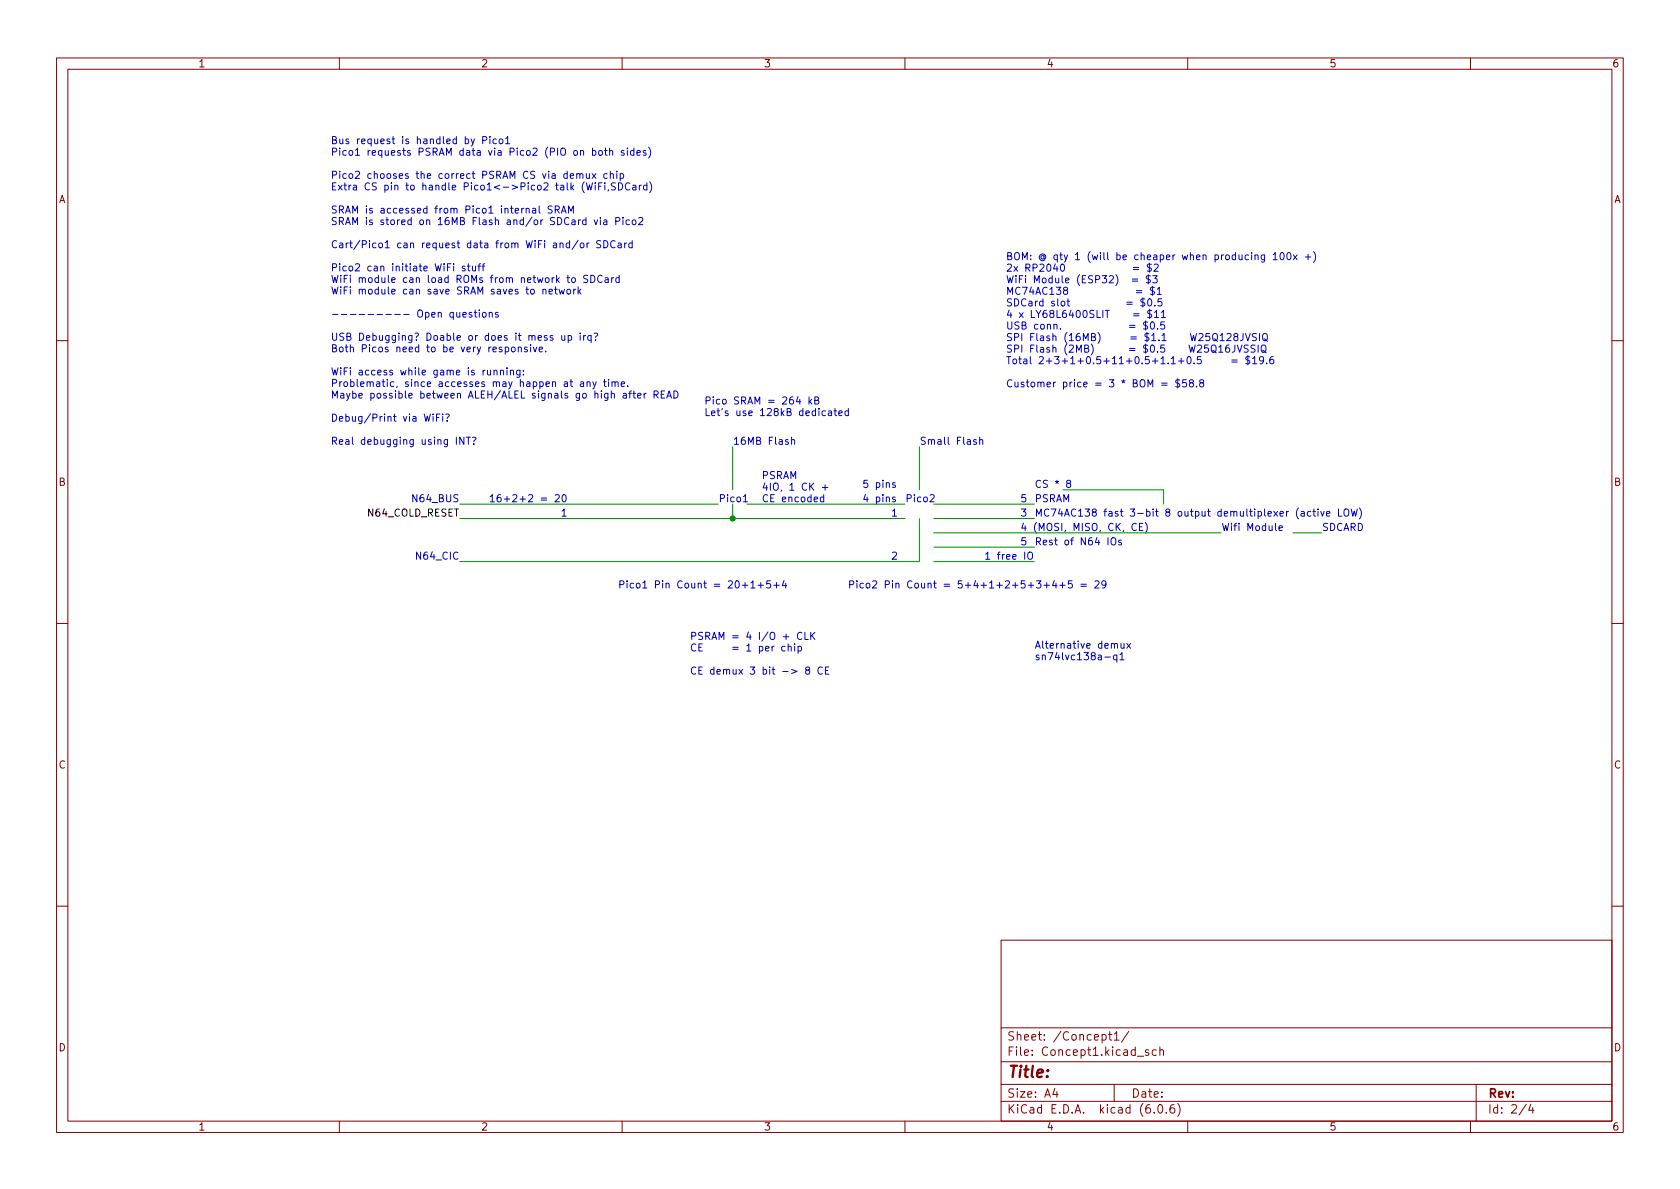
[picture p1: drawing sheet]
<svg xmlns="http://www.w3.org/2000/svg" width="297mm" height="210mm" viewBox="0 0 297 210" stroke-linecap="round" stroke-linejoin="round" font-family="sans-serif">
<g fill="none" stroke="#840000" stroke-width=".18">
<path d="M10 10.2h277v190.1h-277zM12 12.2h273v186.1h-273zM60 10.2v2M110 10.2v2M160 10.2v2M210 10.2v2M260 10.2v2M10 60.2h2M285 60.2h2M10 110.2h2M285 110.2h2M10 160.2h2"/>
<path d="M177 166.3h108v32h-108zM285 160.2h2M60 198.3v2M110 198.3v2M160 198.3v2M177 194.8h108M177 191.8h108M177 187.8h108M177 181.8h108M186.5 192.5l-.4 1h1M186.9 193v1M194.9 183l.4-.1 .3 .3v.4l-.2 .3h-.5"/>
<path d="M196 182.9h.6M196.2 182.4v1.3l.4 .2M197 191.8v3M197 182.9l.4-.5v1.5M197 183.9h.9M199.6 182.4l-1.3 1.9M201.1 186.8h1.1M203.1 185.7l-.4-.1-.2 .2 .1 .3 .5 .1v.4h-.6M204.1 196.7v.1M204.4 185.7l-.4-.1-.3 .3v.4l.2 .3h.5M204.9 195.4l.2-.1a.81 .81 0 0 1 .6 .7 .81 .81 0 0 1-.3 .8h-.2a.81 .81 0 0 1-.6-.6 .81 .81 0 0 1 .3-.8zM205.1 185.8l.2-.2 .3 .1 .1 .9"/>
<path d="M205.1 185.1v1.5M206.2 196.7v.1M207.6 195.3a.59 .59 0 0 0-.7 .7v.5l.1 .3h.4l.2-.1 .1-.5-.1-.2-.5-.1-.2 .3M208.2 195.1a1.72 1.72 0 0 1 0 2.3M210 198.3v2M260 198.3v2M261 191.8v6.5M269.9 195.3l-1.3 1.9M270.6 195.3l-.3 1h.9M271 195.8v1"/>
</g>
<g fill="none" stroke="#0000c2" stroke-width=".18">
<path d="M85.3 24.8h.7l.1-.2-.1-.3-.7-.2v1.3M86.6 24.1v.2M86.6 24.6v.8M87.8 24.6h-.4l-.2 .2 .1 .6h.5M88.4 24.6h.3l.2 .2v.4l-.2 .2h-.3l-.1-.2zM89.4 24.5l.4-.4v1.3M89.4 25.4h.7M94.2 36.9h.5v.8M94.7 37.1l-.4 .1-.2 .2 .2 .3 .4-.1M95.3 36.4v1.1l.2 .2M97.6 36.5l-.5-.1-.2 .3 .1 .3 .6 .2v.4l-.2 .1-.5-.1M98.2 37.1l.6-.1 .1-.2-.1-.3-.6-.1v1.3"/>
<path d="M98.5 37.1l.4 .6M99.3 37.7l.4-1.3 .4 1.3M99.4 37.3h.6M100.5 37.7v-1.3l.5 .9 .4-.9v1.3M100.8 31.1l.6-.1v-.2l-.4-.1-.2 .2 .1 .6h.5M102 30.8l.2-.1 .3 .1v.8M102 30.7v.9M102.5 30.9l.2-.2 .3 .1 .1 .8M103.6 38.9h-.4l-.2 .2 .1 .6h.5M103.6 38.5v1.2M103.7 30.7v.8l.3 .1 .2-.2M103.7 32.3l.3 1.3 .2-.9 .3 .9 .3-1.3"/>
<path d="M104.2 30.7v.9M104.7 30.7l.7 .9M104.8 26.7l.3-.1 .3 .3-.2 .5h-.4M104.8 26.2v1.3M105.1 38.9l.3 .8 .3-.8M105.2 32.3v.1M105.2 32.7v.9M105.4 30.7l-.7 .9M105.8 32.9h.5M106 26.7l.3-.1 .2 .3v.3l-.2 .3-.3-.1-.2-.2zM106.2 38.5v.1M106.2 38.9v.8"/>
<path d="M106.5 32.3h-.7v1.3M106.8 38.9h.4l.1 .8M106.9 26.6h.5M106.9 32.3v.1M106.9 32.7v.9M107.1 26.2v1.1l.3 .2M107.3 39.2h-.4l-.2 .2 .2 .3h.4M107.4 30.8l-.4-.1-.2 .2 .1 .6h.5M107.6 33.5l-.1 .3M107.8 26.7l.2-.1 .3 .1v.8M107.8 26.2v1.3M107.9 30.8l.2-.1 .3 .1v.8"/>
<path d="M107.9 30.3v1.3M108.8 32.4l-.5-.1-.2 .3 .1 .3 .6 .2v.4l-.2 .1-.5-.1M108.9 39.1h.6l.1-.2-.1-.3-.6-.1v1.2M109.1 30.3v.1M109.1 30.7v.9M109.4 32.3a.64 .64 0 0 1 .7 .7 .64 .64 0 0 1-.7 .6zM109.7 30.8l.3-.1 .3 .2-.2 .6h-.4M109.7 30.7v1.3M110.1 38.5v.1M110.1 38.9v.8M110.3 26.7l-.3-.1-.2 .2 .1 .2 .4 .1v.3h-.5M110.9 26.2v.1"/>
<path d="M110.9 26.6v.9M111.3 38.9h-.4l-.2 .2 .1 .6h.5M111.4 32.4a.6 .6 0 0 0-.9 .5 .6 .6 0 0 0 .6 .7l.3-.1M111.9 32.8h.5v.8M111.9 38.9h.3l.2 .2v.4l-.2 .2h-.3l-.1-.2zM112.1 26.7l-.4-.1-.2 .3 .1 .5h.5M112.1 26.2v1.3M112.4 33.1h-.4l-.2 .2 .2 .3 .4-.1M112.6 27l.6-.1v-.2l-.4-.1-.2 .2 .1 .6h.5M112.9 38.6l.5-.1 .3 .3-.8 .9h.8M113 32.7v.9M113.4 32.7l-.4 .3"/>
<path d="M114.2 26.7l-.3-.1-.2 .2 .1 .2 .4 .1v.3h-.5M114.4 32.8l-.4-.1-.2 .3 .1 .5h.5M114.4 32.3v1.3M114.7 26a1.46 1.46 0 0 1 0 1.9M114.9 32.1a1.46 1.46 0 0 1 0 2M58.8 55.6h1M60.4 55.6h.9M61.9 55.6h1M63.5 55.6h1M65.1 55.6h1M66.7 55.6h.9M68.2 55.6h1"/>
<path d="M69.8 55.6h1M71.4 55.6h.9M74 54.9l.2-.1a.43 .43 0 0 1 .5 .4v.5a.42 .42 0 0 1-.4 .4 .42 .42 0 0 1-.4-.4v-.5zM75.2 55.3l.4-.1 .3 .3-.2 .5h-.5M75.2 55.2v1.3M76.3 55.7l.6-.2v-.2l-.4-.1-.2 .2 .1 .6h.5M77.5 55.4l.2-.2 .3 .1v.8M77.5 55.2v.9M80.1 55.3l-.3-.1-.3 .3 .2 .5h.4M80.1 55.2v1.3M80.2 46.6v.2M80.8 55.2v.8l.3 .1 .2-.1"/>
<path d="M81.3 55.2v.9M81.8 55.7l.6-.2v-.2l-.4-.1-.2 .2 .1 .6h.5M82.2 47.1h-.3l-.2 .1 .1 .2 .4 .1v.3h-.5M82.6 47.1h.5M82.8 46.6v1.1l.3 .2M83.4 55.3l-.3-.1-.2 .2 .1 .2 .4 .1v.3h-.5M83.5 47.1l.1 .7 .3 .1 .2-.1M83.8 55.2h.5M84 54.8v1.1l.3 .2M84.1 47.1v.8M84.5 47.1h.5M84.7 54.8v.1"/>
<path d="M84.7 55.2v.9M85 46.6l-.3 .2v1.1M85.2 47.1h.5M85.4 55.3l.3-.1 .3 .3v.3l-.3 .3-.3-.1-.1-.2zM85.7 46.6l-.3 .2v1.1M86.5 55.4l.2-.2 .3 .1v.8M86.5 55.2v.9M88.1 55.3l-.3-.1-.2 .2v.2l.5 .1v.3h-.5M96 51.3l.2-.1h.3v.8M96 51.2v.8M97.1 51.6l.6-.1-.1-.3h-.3l-.2 .1v.6h.5M97.7 59.4l-.3-.1-.1 .2v.2l.4 .1v.3h-.4"/>
<path d="M98 51.2h.5M98.2 50.7v1.1l.3 .2M98.8 51.2l.3 .8 .2-.6 .3 .6 .2-.8M99.3 59.3l.1 .8 .3 .1 .2-.1M99.9 59.3v.9M100.3 51.2h.3l.3 .2v.4l-.3 .2-.3-.1-.1-.1zM100.5 59.4l.3-.1 .3 .3-.1 .5h-.5M100.5 59.3v1.3M101.2 49.2l.3-.1 .2 .2v.4l-.2 .3-.3-.1-.1-.2zM101.4 51.2v.8M101.8 51.2l-.4 .2M102.2 42.5l-1.1 1.6"/>
<path d="M102.2 50.7v1.3M102.3 51.5l.4 .5M102.6 58.9v.1M102.6 59.3v.9M102.7 43h.3l.2 .2v.4l-.2 .2h-.3l-.1-.2zM102.7 51.2l-.5 .4M103.2 59.3v.9M103.6 59.3l-.4 .3M103.8 43v.8M103.9 48.7h-.5l-.2 .2 .1 .3 .6 .3v.3l-.2 .2-.5-.1M104.2 43l-.4 .2M104.5 48.7a.64 .64 0 0 1 .7 .6 .64 .64 0 0 1-.7 .7z"/>
<path d="M104.5 59.4l-.3-.1-.3 .3 .1 .5h.5M104.5 59.3v1.3M105.1 59l.4-.1 .2 .2-.4 .6M106.2 42.6l-.5-.1-.2 .2v.3l.6 .3 .1 .3-.2 .2h-.5M106.5 48.8a.6 .6 0 0 0-.9 .4 .6 .6 0 0 0 .6 .8l.3-.2M106.8 42.5a.64 .64 0 0 1 .7 .7 .64 .64 0 0 1-.7 .6zM107 49.2h.5v.8M107.5 49.4l-.4 .1-.2 .2 .2 .3 .4-.1M108.1 49.1v.9M108.5 49.1l-.4 .2M108.8 42.7a.6 .6 0 0 0-.9 .4 .6 .6 0 0 0 .6 .7l.3-.1M109.3 43h.5v.8"/>
<path d="M109.5 49.2l-.4-.1-.2 .2 .1 .6h.5M109.5 48.7v1.3M109.8 43.3h-.4l-.2 .2 .2 .3h.4M110.4 43v.8M110.8 43l-.4 .2M111.8 43h-.4l-.2 .2 .1 .6h.5M111.8 42.5v1.3M186.3 57.5l.2-.2 .3 .1 .1 .8M187.5 58.1v.1M187.6 46.8l.2-.1a.68 .68 0 0 1 .4 .6 .68 .68 0 0 1-.4 .7l-.2-.1-.1-.4zM187.7 53.3h.3l.3 .2v.4l-.3 .2-.3-.1-.1-.1zM188.3 51.3l-.3-.2 .1-.2 .2-.1 .3 .1 .2 .1-.1 .2-.5 .2-.2 .2v.2l.3 .3h.2l.3-.3v-.2l-.3-.3"/>
<path d="M188.6 53.3h.5M188.8 52.8v1.1l.3 .2M193 59.6l.5-.1 .2-.2-.1-.2-.6-.1v1.2h.5l.2-.1v-.3l-.3-.2M194 54.9v1.3h.6M194.1 58.8a1.46 1.46 0 0 1 0 1.9M199.2 53.4h1M199.2 53.8h1M199.7 57.5h1M199.7 57.9h1M200 59.6h.9M200 59.9h.9M200.2 49.4h1"/>
<path d="M200.2 49.7h1M200.4 47.3h.9M200.4 47.7h.9M200.4 55.5h1M200.4 55.8h1M200.9 51.4h1M200.9 51.8h1M202.1 52.7v1.6M202.4 52.9l-.5-.1-.1 .2v.3l.5 .3 .1 .3-.2 .2-.5-.1M202.6 56.7v1.7M202.9 57l-.5-.1-.2 .3 .1 .3 .6 .2v.4l-.2 .1-.5-.1M203 48.6v1.6"/>
<path d="M203.1 52.9l.1-.1a.68 .68 0 0 1 .5 .7 .68 .68 0 0 1-.5 .6 .84 .84 0 0 1-.1-1.2zM203.2 46.5v1.7M203.3 54.7v1.6M203.4 48.8l-.5-.1-.2 .3 .1 .3 .5 .2v.4l-.1 .1h-.5M203.6 46.8l-.5-.1-.2 .2 .1 .3 .5 .3v.4l-.2 .1-.4-.1M203.6 57l.1-.1a.68 .68 0 0 1 .4 .7 .68 .68 0 0 1-.4 .6 .84 .84 0 0 1-.1-1.2zM203.6 54.9h-.4l-.2 .1v.4l.5 .2 .1 .3-.2 .3-.5-.1M203.8 50.6v1.6M203.8 48.7h.8l-.4 .5 .3 .2v.5l-.1 .1-.6-.1M204.1 46.8l.4-.1 .3 .4-.8 .9h.8M204.1 50.9l-.5-.1-.1 .1v.4l.5 .2 .1 .3-.2 .3-.5-.1M204.1 55.2l.4-.3v1.3"/>
<path d="M204.1 56.2h.7M204.2 54v.1M204.6 51.2l.4-.4v1.3M204.6 52.1h.7M204.7 58.1v.1M205.3 55.2l.4-.3v1.3M205.3 56.2h.8M205.4 52.8h-.6l-.1 .6 .2-.1 .4 .1 .2 .2-.1 .4-.2 .1-.5-.1M205.9 56.9h-.6l-.1 .6 .2-.1 .4 .1 .1 .2v.4l-.2 .1-.5-.1M214.5 59.2l.2-.2a.43 .43 0 0 1 .6 .4v.4a.42 .42 0 0 1-.5 .5 .42 .42 0 0 1-.4-.5zM214.6 59.9l.7 .5M215.7 59.3l.4-.3v1.2"/>
<path d="M216.9 59.1l.5-.1 .3 .3-.8 .9h.8M218.4 59.5l-.2-.2v-.2l.2-.1h.4l.1 .2-.1 .2-.5 .2-.1 .2v.3l.2 .1h.2l.3-.2-.1-.4-.2-.1M219.8 59v.9a.41 .41 0 0 1-.5 .3M220.2 59l.4 1.2 .5-1.2M221.9 45.2l.2-.1h.3v.8M221.9 45.1v.8M222.1 59h-.4l-.3 .2 .1 .3 .6 .3v.3l-.2 .1h-.5M222.7 59v1.2M223.3 59.2l.2-.2a.43 .43 0 0 1 .6 .4v.4a.42 .42 0 0 1-.4 .5 .42 .42 0 0 1-.5-.5zM223.5 59.9l.6 .5M223.6 45.1v1l-.2 .3-.3-.1M223.6 45.1h-.4l-.2 .2 .1 .6h.5"/>
<path d="M225.1 45l.4-.3v1.2M225.1 45.9h.7M226.5 44.7h.1a.68 .68 0 0 1 .5 .6 .68 .68 0 0 1-.5 .6 .84 .84 0 0 1-.1-1.2zM227.7 44.7h.1a.68 .68 0 0 1 .5 .6 .68 .68 0 0 1-.5 .6 .84 .84 0 0 1-.1-1.2zM228.7 45.1l.6 .8M229.3 45.1l-.6 .8M230.8 45.4h1M231.3 45v.9M232.2 44.5a1.46 1.46 0 0 1 0 1.9M75 73.2l.3 1.3 .3-.9 .2 .9 .3-1.3M76.6 73.2v.1M76.6 73.6v.9"/>
<path d="M77.2 73.8h.4M77.8 73.2h-.6v1.3M78.3 73.2v.1M78.3 73.6v.9M78.8 73.3l.4-.1 .2 .2-.3 .6M79.1 74.4v.1M80.7 77.3v1.3M82 77.3v1.3l-.7-1.3v1.3M82.4 77.3h.8M82.8 77.3v1.3M83.5 77.4l.5-.1 .1 .2-.3 .6M83.8 78.5v.1"/>
<path d="M86.2 65.5l.1 .7 .3 .1 .1-.1M86.7 65.5v.8M87.3 65.6l.2-.1h.3l.1 .8M87.3 65.5v.8M88.5 65.6l.2-.1h.3v.8M88.5 65.5v.8M89.3 61.4h.4l.2 .2-.1 .6h-.5M89.6 65v.2M89.6 65.5v.8M90.2 65.6l.2-.1h.3l.1 .8M90.2 65.5v.8M90.5 61.4h.4l.2 .2v.4l-.2 .2h-.4l-.1-.2z"/>
<path d="M91.6 61.5l.2-.1h.3l.1 .8M91.6 61.4v.8M91.9 65.5v1l-.2 .2h-.3M91.9 65.5h-.3l-.3 .2 .2 .5h.4M92.5 66.2v.1M92.5 65.5v.1M93.2 61.4h-.3l-.2 .2 .1 .1 .4 .2v.3h-.5M93.8 61.4v.8M94.3 61.4l.3 .8 .3-.8M95.3 61.8l.6-.1v-.3h-.4l-.2 .2 .1 .6h.5M96.5 62.1v.1M100.8 67.5h.5"/>
<path d="M101 67.1v1.1l.3 .2M102.6 67.6h.5l.1 .8M103.2 67.8l-.4 .1-.2 .2 .2 .3 .4-.1M103.8 67.6l.2-.1 .3 .1v.8M103.8 67.5v.9M104.8 67.5l.3 .9M105.3 60.1v.1M105.4 67.5l-.4 1.2-.2 .1M106.7 67.5h.5M106.9 67.1v1.1l.3 .2M107.6 67.1v.1M107.6 67.5v.9"/>
<path d="M108.2 67.6l.2-.1 .3 .1 .1 .8M108.2 67.5v.9M108.8 67.7l.1-.2 .3 .1 .1 .8M109.8 67.9l.6-.1v-.2l-.4-.1-.2 .2 .1 .6h.5M110.2 69.6h.5v.8M110.7 69.9h-.4l-.2 .2 .2 .3 .4-.1M111 68.2v.2M111.2 69.6h.5M111.7 69.1l-.3 .2v1.1M111.9 69.6h.5M112.1 69.1v1.1l.3 .2M112.7 70l.6-.1v-.3h-.4l-.2 .1 .1 .6h.5"/>
<path d="M113.9 69.6v.8M114.3 69.6l-.4 .2M115.6 69.8l.7-.1 .1-.1-.1-.3-.7-.2v1.3M115.9 69.8l.5 .6M116.9 69.7h.4M117.5 69.1h-.6v1.3h.6M117.9 70.4l.4-1.3 .4 1.3M118 70h.6M119.2 69.1a.64 .64 0 0 1 .7 .7 .64 .64 0 0 1-.7 .6zM140 77.9l.1-.2 .3 .1 .1 .8M140 77.3v1.3M141.1 70.1l-.3 .9h.8"/>
<path d="M143 70.2v1.3M143.2 71l.3 .5M143.5 70.6l-.5 .5M144.1 70.8l.5-.1 .1-.2v-.2l-.6-.1v1.3h.5l.1-.2 .1-.3-.3-.2M145.9 72.7h-.3l-.3 .2 .2 .5h.4M146.5 72.7h.5v.8M147 73h-.4l-.2 .2 .2 .3 .4-.1M147.5 72.7h.4M147.6 72.2v1.1l.3 .2M148.3 73.1l.6-.1-.1-.3h-.3l-.2 .1 .1 .6h.4M150 72.7h-.4l-.2 .2 .1 .5h.5M150 72.2v1.3"/>
<path d="M172.6 77.8l-.3-.1-.2 .2 .1 .2 .4 .1v.3h-.5M173.2 77.9l.2-.2 .3 .1 .1 .8M173.2 77.3v1.3M191.5 60.2v-1.2l.5 .9 .4-.9v1.2M191.8 61.6h.5l.2-.2-.1-.3-.6-.1v1.3h.5l.2-.1v-.3l-.3-.3M192.9 60.8a1.46 1.46 0 0 1 0 2M199.7 61.6h1M199.7 62h1M205.3 63.4l.3-.3v1.2M205.3 64.3h.7M205.4 67.8h1M205.4 68.1h1"/>
<path d="M208.2 67v1.6M208.6 67.2l-.5-.1-.2 .2v.3l.6 .3 .1 .3-.2 .2h-.5M209.7 67.1h-.6v.7l.2-.2 .4 .1 .1 .2-.1 .4-.1 .1-.5-.1M210.5 67.7l-.2-.2 .1-.2 .1-.2 .4 .1 .1 .2v.2l-.6 .2-.1 .1v.3l.2 .2h.3l.2-.2v-.3l-.2-.2M211.6 68.3v.1M212.3 67.7l-.2-.2 .1-.2 .1-.2 .4 .1 .1 .2v.2l-.6 .2-.1 .1v.3l.2 .2h.3l.2-.2v-.4l-.2-.1M214.2 61.2l.3-.2a.43 .43 0 0 1 .5 .4v.5a.42 .42 0 0 1-.4 .4 .42 .42 0 0 1-.4-.4zM214.4 62l.7 .4M215.5 61.4l.4-.4v1.3M215.5 62.3h.7M215.7 60.2h.8M217.3 61l-.4 .1a.86 .86 0 0 0 0 1.2l.5-.1v-.5l-.2-.2h-.3l-.2 .2"/>
<path d="M217.8 63.7h1M217.8 64h1M218.3 61v.9a.41 .41 0 0 1-.4 .4M218.8 61l.4 1.3 .4-1.3M220.6 62.9v1.6M220.7 61.1l-.5-.1-.2 .3 .1 .3 .5 .2v.4l-.1 .1-.5-.1M221 63.1h-.5l-.2 .1v.3l.6 .3 .1 .3-.2 .2h-.5M221.5 63.4l.3-.3v1.2M221.5 64.3h.7M221.9 61.1l-.5-.1-.2 .1v.4l.6 .2 .1 .3-.2 .3-.5-.1M222.4 61v1.3M223.2 61.1l.1-.1a.43 .43 0 0 1 .5 .4v.5a.42 .42 0 0 1-.4 .4 .42 .42 0 0 1-.4-.4v-.5z"/>
<path d="M223.2 62l.7 .4M223.4 63.6l-.2 .2h-.3l-.2-.2 .1-.5h.4l.2 .1a.84 .84 0 0 1-.3 1.1h-.3M224 64.2v.1M225.1 63.1h-.4a.85 .85 0 0 0 0 1.2l.5-.1v-.4l-.2-.3h-.3l-.2 .3M98.2 87.6l.5-.1 .2 .3-.8 .9h.8M99.5 87.6l.2-.1a.68 .68 0 0 1 .4 .6 .68 .68 0 0 1-.4 .6l-.2-.1-.1-.3zM131.4 87.8l.4-.3v1.2M131.4 88.7h.8M145.4 86.2h1M145.6 88l-.3-.1-.3 .2 .2 .6h.4M145.6 87.5v1.2M145.9 85.7v1"/>
<path d="M158.3 85.4h-.3l-.2 .1 .1 .2 .4 .1v.3h-.5M158.3 88l-.3-.1-.2 .2 .1 .2 .4 .1v.3h-.5M164.5 87.6l.4-.1 .3 .3-.8 .9h.8M174.3 98l.3-.4v1.3M174.3 98.9h.7M188.8 85.5l-.2-.3v-.2l.2-.1 .4 .1 .1 .2-.1 .2-.5 .1-.1 .2v.3l.2 .2h.3l.2-.2-.1-.4-.1-.1M196.5 95.3l.2-.2a.43 .43 0 0 1 .6 .4v.4a.42 .42 0 0 1-.4 .5 .42 .42 0 0 1-.5-.5zM198.3 95.6l-.3-.1-.2 .2v.2l.5 .1v.3h-.5M200.9 92.7a.6 .6 0 0 0-.8 .4 .6 .6 0 0 0 .6 .7l.2-.1M201.5 93.2h.4M202.1 92.5h-.6v1.3h.6M202.5 92.4a1.46 1.46 0 0 1 0 1.9"/>
<path d="M225.5 92.5v1.1l.2 .2M226.1 93.4l.6-.1v-.3h-.4l-.2 .2 .1 .6h.5M229.6 89.8a1.46 1.46 0 0 0 0 2M230.1 90.5h.5v.8M230.6 90.7l-.4 .1-.2 .2 .2 .3 .4-.1M231.8 90.5l-.4-.1-.2 .3 .1 .5h.5M232.1 90.4h.5M232.3 90v1.1l.3 .2M233 90v.1M233 90.4v.9M233.5 90.4l.3 .9 .3-.9M234.5 90.9l.6-.2v-.2l-.4-.1-.2 .2 .1 .6h.5"/>
<path d="M236.7 90v1.3h.6M237.7 90.2l.2-.2a.43 .43 0 0 1 .6 .4v.5a.42 .42 0 0 1-.5 .4 .42 .42 0 0 1-.4-.4zM238.9 90l.3 1.3 .2-.9 .3 .9 .3-1.3M240.3 89.8a1.46 1.46 0 0 1 0 2M132.8 103.1l.3-.4v1.3M132.8 104h.7M134 103.5h1M134.5 103v1M136.2 102.7h-.6l-.1 .6 .2-.1 .4 .1 .2 .1-.1 .5-.2 .1-.5-.1M136.8 103.5h1M136.9 114.3l-.4 .2M137.3 103v1"/>
<path d="M138.6 102.6l-.3 1h.8M138.8 114.3h-.4l-.2 .2 .1 .6h.5M138.9 103.1v.9M139.4 114.4l.1-.1h.3l.1 .8M139.4 113.9v1.2M140.5 113.9v.1M140.5 114.3v.8M141.1 114.3h.4l.2 .2-.1 .6h-.5M141.1 114.3v1.3M141.8 111.9a.6 .6 0 0 0-.9 .5 .6 .6 0 0 0 .6 .7l.3-.1M142.3 111.8v1.3h.6M142.7 118.5l-.3-.2 .1-.2 .2-.2 .3 .1 .2 .2-.1 .2-.5 .2-.2 .1v.3l.3 .2h.2l.3-.2v-.3l-.3-.2"/>
<path d="M143.3 111.8v1.3M143.5 112.4l.6 .7M144.1 111.8l-.8 .7M145.4 118.1a.6 .6 0 0 0-.8 .4 .6 .6 0 0 0 .6 .7l.2-.1M145.9 118.6h.5M146.5 117.9h-.6v1.3h.6M184.6 103.5h1M185.1 103v1M186.4 102.6l-.3 1h.8M186.7 103.1v.9M187.4 103.5h.9M187.9 103v1"/>
<path d="M189.5 102.7h-.6v.6l.2-.1 .4 .1 .1 .1-.1 .5-.1 .1-.5-.1M191.1 103.3h1M191.1 103.7h1M193.6 102.8l.5-.1 .2 .4-.8 .9h.8M195.4 116.2h.9M195.5 103.3l-.2 .2h-.2l-.3-.2 .1-.5 .4-.1 .2 .1a.84 .84 0 0 1-.3 1.2h-.3M197.5 115.9l-.4-.1-.2 .3 .1 .5h.5M197.5 115.8v1.3M198 115.8l.4-.4v1.3M198 116.7h.7M198.2 113.8l.1 .8h.3l.1-.1M198.7 113.8v.8"/>
<path d="M199.2 113.8l.7 .8M199.9 113.8l-.7 .8"/>
</g>
<g fill="none" stroke="#009600" stroke-width=".18">
<path d="M129.5 79v7.6M162.6 79v7.6M81.3 89.1h45.7M81.3 91.7h78.7M129.5 89.1v2.6M132.1 89.1h27.9M162.6 91.7v7.6h-81.3M165.1 89.1h17.8M165.1 91.7h17.8M165.1 99.3h17.8M165.1 94.2h50.8M165.1 96.8h17.8"/>
<path d="M188 86.6h17.7v2.5M228.6 94.2h5.1"/>
</g>
<circle cx="129.5" cy="91.7" r=".46" fill="#009600" stroke="#009600" stroke-width=".18"/>
<text font-size="2.8" fill="#840000" x="178" y="190.6">Title:</text>
<g font-size="2.1" fill="#840000">
<text x="178" y="184">Sheet: /Concept1/</text>
<text x="178" y="186.7">File: Concept1.kicad_sch</text>
<text x="178" y="196.9">KiCad E.D.A. kicad (6.0.6)</text>
<text x="178" y="194.1">Size: A4</text>
<text x="200" y="194.1">Date:</text>
<text x="263" y="194.1">Rev:</text>
<text x="263" y="196.9">Id: 2/4</text>
</g>
<g font-size="1.8" fill="#840000">
<text x="35" y="11.9">1</text>
<text x="85" y="11.9">2</text>
<text x="135" y="11.9">3</text>
<text x="185" y="11.9">4</text>
<text x="235" y="11.9">5</text>
<text x="285" y="11.9">6</text>
<text x="10.3" y="35.9">A</text>
<text x="285.3" y="35.9">A</text>
<text x="10.3" y="85.9">B</text>
<text x="285.3" y="85.9">B</text>
<text x="10.3" y="135.9">C</text>
<text x="285.3" y="135.9">C</text>
<text x="10.3" y="185.9">D</text>
<text x="285.3" y="185.9">D</text>
<text x="35" y="199.9">1</text>
<text x="85" y="199.9">2</text>
<text x="135" y="199.9">3</text>
<text x="185" y="199.9">4</text>
<text x="235" y="199.9">5</text>
<text x="285" y="199.9">6</text>
</g>
<g font-size="1.8" fill="#0000c2">
<text x="58.4" y="25.5">Bus request is handled by Pico1</text>
<text x="58.4" y="27.5">Pico1 requests PSRAM data via Pico2 (PIO on both sides)</text>
<text x="58.4" y="31.6">Pico2 chooses the correct PSRAM CS via demux chip</text>
<text x="58.4" y="33.7">Extra CS pin to handle Pico1&lt;-&gt;Pico2 talk (WiFi,SDCard)</text>
<text x="58.4" y="37.7">SRAM is accessed from Pico1 internal SRAM</text>
<text x="58.4" y="39.8">SRAM is stored on 16MB Flash and/or SDCard via Pico2</text>
<text x="58.4" y="43.9">Cart/Pico1 can request data from WiFi and/or SDCard</text>
<text x="58.4" y="48">Pico2 can initiate WiFi stuff</text>
<text x="177.8" y="46">BOM: @ qty 1 (will be cheaper when producing 100x +)</text>
<text x="58.4" y="50">WiFi module can load ROMs from network to SDCard</text>
<text x="58.4" y="52.1">WiFi module can save SRAM saves to network</text>
<text x="177.8" y="48">2x RP2040</text>
<text x="177.8" y="50.1">WiFi Module (ESP32) = $3</text>
<text x="177.8" y="52.1">MC74AC138</text>
<text x="177.8" y="54.2">SDCard slot</text>
<text x="177.8" y="56.2">4 x LY68L6400SLIT</text>
<text x="177.8" y="58.3">USB conn.</text>
<text x="195.4" y="56.2">= $11</text>
<text x="58.4" y="60.2">USB Debugging? Doable or does it mess up irq?</text>
<text x="58.4" y="62.3">Both Picos need to be very responsive.</text>
<text x="177.8" y="60.3">SPI Flash (16MB)</text>
<text x="177.8" y="62.3">SPI Flash (2MB)</text>
<text x="177.8" y="64.4">Total 2+3+1+0.5+11+0.5+1.1+0.5</text>
<text x="200.7" y="62.3">W25Q16JVSSIQ</text>
<text x="201.1" y="60.3">W25Q128JVSIQ</text>
<text x="206.7" y="64.4">= $19.6</text>
<text x="58.4" y="66.4">WiFi access while game is running:</text>
<text x="58.4" y="68.4">Problematic, since accesses may happen at any time.</text>
<text x="58.4" y="70.5">Maybe possible between ALEH/ALEL signals go high after READ</text>
<text x="124.5" y="71.5">Pico SRAM = 264 kB</text>
<text x="177.8" y="68.5">Customer price = 3 * BOM = $58.8</text>
<text x="58.4" y="74.5">Debug/Print via WiFi?</text>
<text x="124.5" y="73.6">Let's use 128kB dedicated</text>
<text x="58.4" y="78.6">Real debugging using INT?</text>
<text x="129.5" y="78.6">16MB Flash</text>
<text x="162.6" y="78.6">Small Flash</text>
<text x="73.3" y="88.8">N64_BUS</text>
<text x="86.4" y="88.8">16+2+2 = 20</text>
<text x="127" y="88.8">Pico1</text>
<text x="134.6" y="84.7">PSRAM</text>
<text x="134.6" y="86.8">4IO, 1 CK +</text>
<text x="134.6" y="88.8">CE encoded</text>
<text x="152.4" y="86.3">5 pins</text>
<text x="152.4" y="88.8">4 pins</text>
<text x="160" y="88.8">Pico2</text>
<text x="180.3" y="88.8">5</text>
<text x="182.9" y="86.3">CS * 8</text>
<text x="182.9" y="88.8">PSRAM</text>
<text x="99.1" y="91.3">1</text>
<text x="157.5" y="91.3">1</text>
<text x="180.3" y="93.9">4 (MOSI, MISO, CK, CE)</text>
<text x="180.3" y="91.3">3</text>
<text x="182.9" y="91.3">MC74AC138 fast 3-bit 8 output demultiplexer (active LOW)</text>
<text x="215.9" y="93.9">Wifi Module</text>
<text x="233.7" y="93.9">SDCARD</text>
<text x="74" y="99">N64_CIC</text>
<text x="157.5" y="99">2</text>
<text x="175.8" y="99">1 free IO</text>
<text x="180.3" y="96.4">5</text>
<text x="182.9" y="96.4">Rest of N64 IOs</text>
<text x="109.2" y="104">Pico1 Pin Count = 20+1+5+4</text>
<text x="149.9" y="104">Pico2 Pin Count = 5+4+1+2+5+3+4+5 = 29</text>
<text x="121.9" y="113.1">PSRAM = 4 I/O + CLK</text>
<text x="121.9" y="115.2">CE</text>
<text x="121.9" y="119.3">CE demux 3 bit -&gt; 8 CE</text>
<text x="126.8" y="115.2">= 1 per chip</text>
<text x="182.9" y="114.7">Alternative demux</text>
<text x="182.9" y="116.7">sn74lvc138a-q1</text>
</g>
<text font-size="1.8" fill="#0f0f0f" x="65.2" y="91.3">N64_COLD_RESET</text>
</svg>
